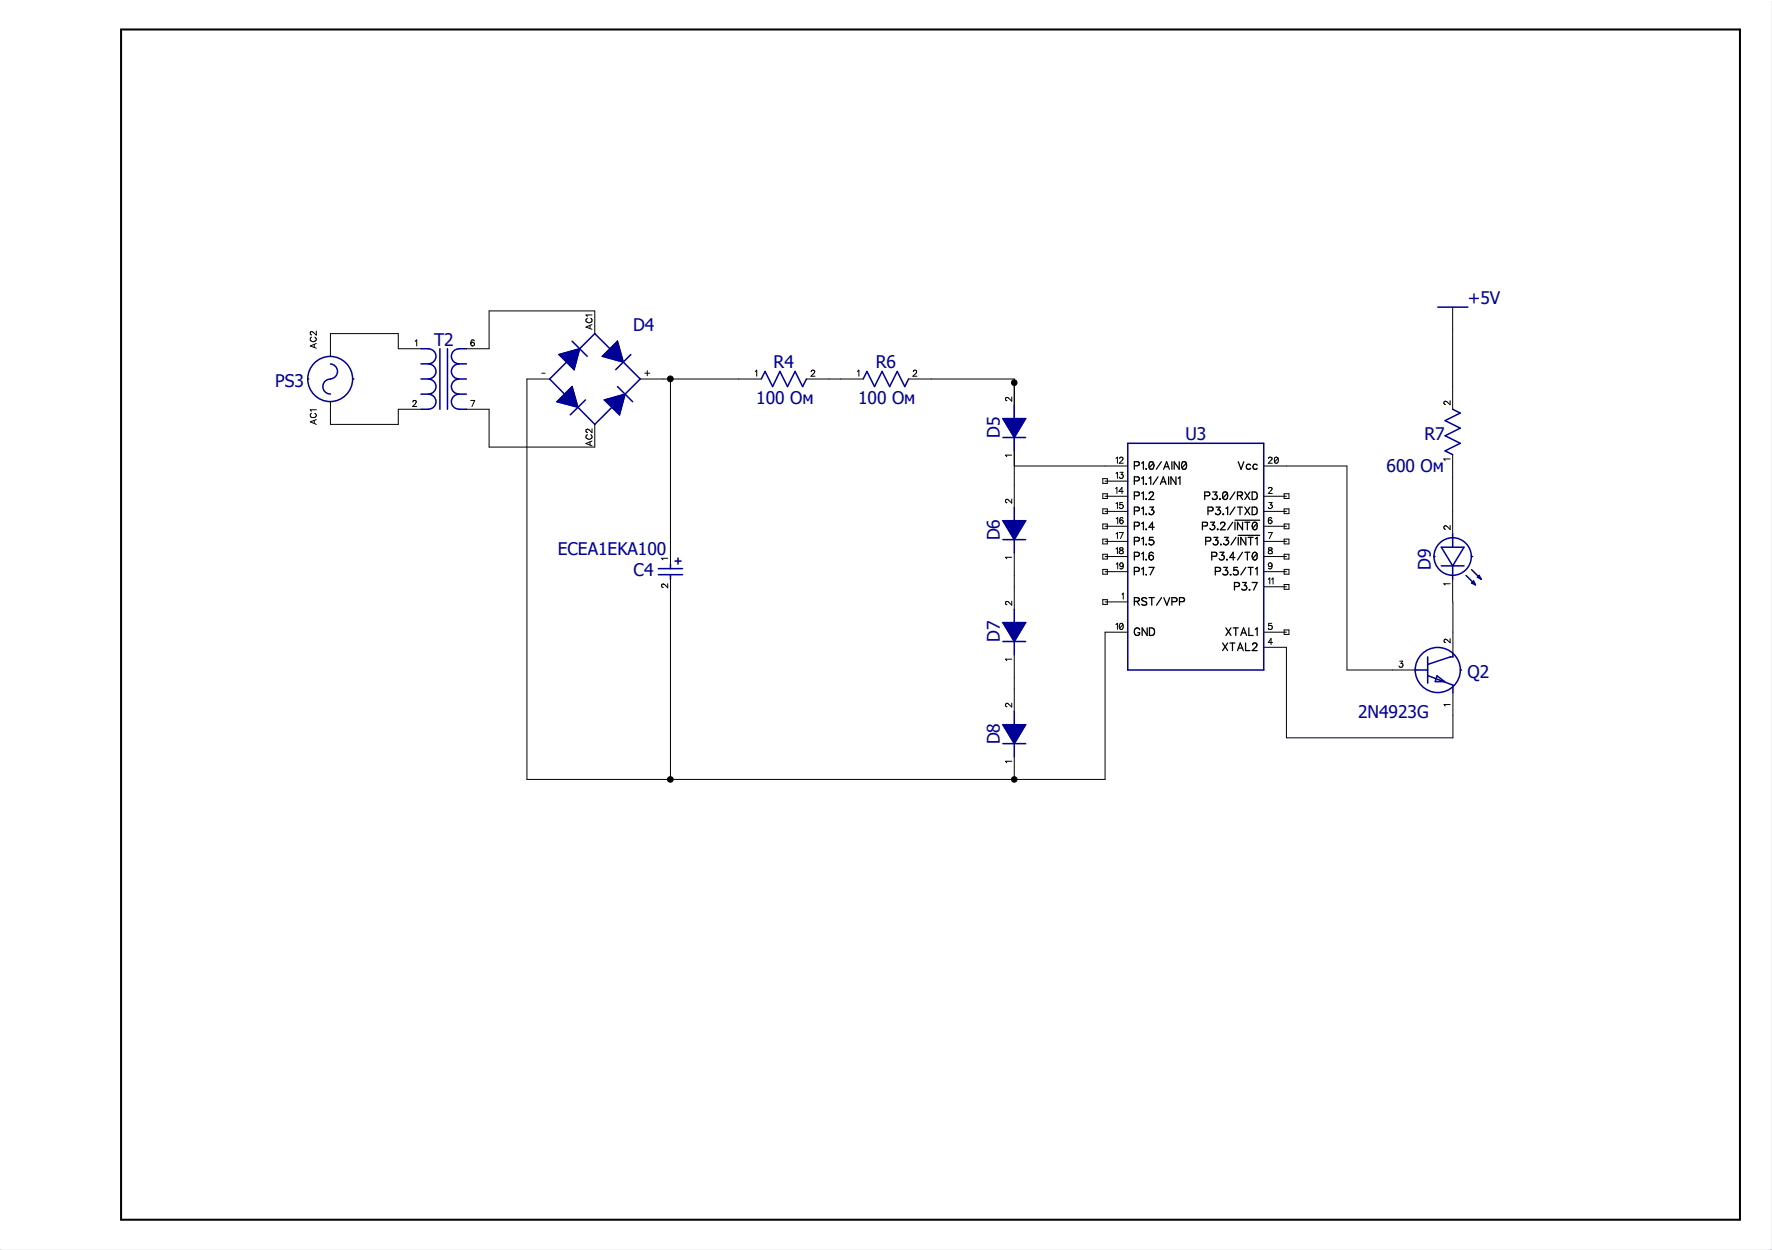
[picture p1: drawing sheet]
<svg xmlns="http://www.w3.org/2000/svg" width="297mm" height="210mm" viewBox="0 0 297 210" stroke-linecap="round" stroke-linejoin="round" font-family="sans-serif">
<g fill="#000" stroke="#000" stroke-width=".17">
<path d="M0 0h297.3v209.8h-297.3z"/>
<circle cx="112.5" cy="63.6" r=".49"/>
<circle cx="170.2" cy="64.3" r=".48"/>
<circle cx="112.5" cy="130.9" r=".48"/>
<circle cx="170.2" cy="130.9" r=".47"/>
</g>
<g fill="#fff" stroke="#fff" stroke-width=".17">
<path d="M0 0h297.3v209.8h-297.3z"/>
<path d="M.3 0h296.7v209.8h-296.7z"/>
</g>
<g fill="none" stroke="#000" stroke-width=".17">
<path d="M52.3 56.6l-.2 .3a.51 .51 0 0 0 .5 .5 .51 .51 0 0 0 .5-.5l-.3-.3M52.7 57.8v.5M53.1 57.7l-1 .4 1 .4M53.1 55.6v.7l-.5-.5-.4-.1-.1 .2v.2l.2 .1M69.7 57.3l.2-.2v1M70.7 58.6h-3.9v-2.6h-11.3v3.8M79.6 57.2l-.2-.1h-.2l-.2 .7M98.6 53.4a.39 .39 0 0 0-.3 .5 .39 .39 0 0 0 .4 .3h.3l.3-.2 .1-.3-.3-.3M99 54.7v.4M99.4 54.5l-1.1 .4 1.1 .4M99.4 52.9h-1.1l.3 .2M99.8 56v-3.8h-17.7v6.4h-3.8"/>
<path d="M243.8 51.6v17.1M52.3 69.4a.41 .41 0 0 0-.2 .6 .41 .41 0 0 0 .6 .1 .37 .37 0 0 0 .4-.3 .37 .37 0 0 0-.3-.4M52.7 70.6v.5M53.1 70.5l-1 .3 1 .5M53.1 68.8h-1l.1 .3M55.5 67.5v3.8h11.3v-2.6h3.9M69.3 67.5l.2-.3 .3 .1v.2l-.1 .3-.4 .5h.6M78.3 68.7h3.8v6.4h17.7v-3.8M79 67.2h.7l-.5 1.1M90.9 62.7h.6M92.2 63.6h-3.8v67.3h97.1v-24.7h3.8M98.6 73a.39 .39 0 0 0-.3 .4 .39 .39 0 0 0 .4 .4h.3l.3-.2 .1-.3-.3-.3"/>
<path d="M99 74.2v.5M99.4 72v.7l-.5-.5-.3-.1-.2 .1-.1 .2 .3 .2M99.4 74.1l-1.1 .4 1.1 .4M107.4 63.6h20.4M108.2 62.7h.9M108.6 62.2v.9M112.5 63.6h.1M112.5 63.6v31.1M126.7 62.4l.3-.2v1M135.3 63.6h9.6M136.1 62.4l.1-.2a.32 .32 0 0 1 .5 .3l-.6 .7h.7M143.9 62.4l.2-.2v1"/>
<path d="M152.5 63.6h17.7v21.6M153.3 62.4l.2-.2h.3v.2l-.1 .3-.5 .5h.7M169.8 76.4h-1.1l.3 .3M169.8 66.7v.7l-.8-.7-.3 .2v.2l.3 .2M170.2 64.3h.1M170.2 78.3h19.1M187.3 76.9l.2-.1v1M187.3 79.5l.2-.2v1M187.9 77l.1-.2h.3l.2 .3-.7 .7h.7M188 79.3h.5l-.3 .4a.34 .34 0 0 1 .3 .3 .34 .34 0 0 1-.3 .4 .34 .34 0 0 1-.4-.3M212.1 78.3h14v34.2h11.4M212.9 77v-.1a.29 .29 0 0 1 .4-.1 .29 .29 0 0 1 .1 .4l-.5 .6h.6"/>
<path d="M214.5 76.9l-.3-.1h-.2l-.1 .4v.4M214.5 76.9v.3a.45 .45 0 0 1-.3 .6l-.3-.2M214.5 76.9l-.6 .7M243.4 67.3v.7l-.5-.5-.4-.1-.2 .1v.3l.3 .1M243.4 77.1h-1.1l.2 .2M243.8 76.3v13.3M112.1 93.8h-1.1l.3 .2M112.1 98v.7l-.5-.5-.5-.1-.1 .3 .3 .3M112.5 97.3v33.6M169.8 83.8v.7l-.6-.6a.29 .29 0 0 0-.5 .2 .29 .29 0 0 0 .3 .3M169.8 93.6h-1.1l.3 .2M170.2 92.8v9.5"/>
<path d="M185.1 80.4h.7v.8h-.7zM185.1 82.9h.7v.8h-.7zM185.1 85.4h.7v.9h-.7zM185.1 88h.7v.8h-.7zM185.1 90.5h.7v.8h-.7zM185.1 93.1h.7v.8h-.7zM185.1 95.6h.7v.8h-.7zM185.5 83.3h3.8M185.5 85.9h3.8M185.5 88.4h3.8M185.5 90.9h3.8M185.5 93.5h3.8"/>
<path d="M185.5 96h3.8M185.5 80.8h3.8M187.2 82l.3-.1v1M187.3 84.6l.2-.2v1M187.3 89.6l.2-.2v1M187.3 92.2l.2-.2v1M187.3 87.1l.3-.2v1M187.3 94.7l.3-.2v1M187.8 89.4h.7l-.5 1M188 92v.3l.4 .2 .1 .3-.2 .2-.5-.2a.59 .59 0 0 1 .6-.5v-.3zM188.3 99.8l.2-.2v1M188.4 84.4h-.4l-.1 .4a.36 .36 0 0 1 .6 .1 .36 .36 0 0 1-.2 .5 .36 .36 0 0 1-.5-.2"/>
<path d="M188.5 87.1l-.1-.1a.27 .27 0 0 0-.2-.1 .27 .27 0 0 0-.2 .2l-.1 .5M188.5 94.9a.45 .45 0 0 1-.4 .6l-.1-.1M188.5 82.5h-.7l.5-.6v1M212.1 83.3h3.8M212.1 85.9h3.8M212.1 88.4h3.8M212.1 90.9h3.8M212.1 93.5h3.8M212.1 96h3.8M212.1 98.5h3.8M212.9 89.4h.6l-.5 1M212.9 97.3l.2-.2v1"/>
<path d="M212.9 82.1a.29 .29 0 0 1 .4-.2 .29 .29 0 0 1 .1 .3l-.5 .7h.6M212.9 92v.3l.6 .4a.36 .36 0 0 1-.2 .3 .36 .36 0 0 1-.4-.2l.1-.3 .5-.3-.1-.2zM212.9 84.4h.6l-.3 .4h.2l.1 .3-.3 .3-.3-.2M213 87.4h.4v.4l-.2 .1h-.2l-.1-.3zM213.4 97.3l.3-.2v1M213.4 87.1l-.3-.2a.52 .52 0 0 0-.2 .7M213.5 94.9a.45 .45 0 0 1-.4 .6l-.2-.1M215.5 82.9h.8v.8h-.8zM215.5 85.4h.8v.9h-.8zM215.5 88h.8v.8h-.8zM215.5 90.5h.8v.8h-.8zM215.5 93.1h.8v.8h-.8z"/>
<path d="M215.5 95.6h.8v.8h-.8zM215.5 98.2h.8v.8h-.8zM243.4 88.2v.7l-.5-.5a.3 .3 0 0 0-.5 0 .3 .3 0 0 0 .2 .5M243.4 98h-1.1l.2 .2M243.8 97.3v3.8M169.8 100.9v.7l-.8-.6-.3 .2v.2l.3 .1M169.8 118.1v.6l-.6-.6a.29 .29 0 0 0-.5 .2 .29 .29 0 0 0 .3 .4M169.8 110.7h-1.1l.3 .2M170.2 110v9.5M185.1 100.7h.7v.8h-.7zM185.5 101.1h3.8M187.3 104.9l.2-.2v1"/>
<path d="M188.5 104.9v.4l-.1 .3h-.4l-.1-.1M188.5 104.9l-.1-.2h-.4a.65 .65 0 0 0-.1 .8M188.5 104.9l-.6 .6M212.1 108.7h3.8v15.2h27.9v-7.6M212.1 106.2h3.8M213.4 104.7h-.5v.4a.36 .36 0 0 1 .5 0 .36 .36 0 0 1 0 .5 .36 .36 0 0 1-.5-.1M213.6 107.9h-.7l.4-.7v1M215.5 105.8h.8v.7h-.8zM234.9 111h.5l-.3 .4a.34 .34 0 0 1 .3 .3 .34 .34 0 0 1-.2 .4 .34 .34 0 0 1-.4-.3M243.4 118.3h-1l.1 .3M243.4 107.3v.6l-.5-.4-.4-.2-.1 .2v.2l.2 .2M243.8 101.1v8.9"/>
<path d="M169.8 127.8h-1.1l.3 .3M170.2 130.9h.1M170.2 127.1v3.8"/>
<circle cx="79.3" cy="57.8" r=".32"/>
<circle cx="188.2" cy="94.8" r=".31"/>
<circle cx="188.2" cy="87.6" r=".3"/>
<circle cx="213.2" cy="94.8" r=".33"/>
</g>
<g fill="none" stroke="#000096" stroke-width=".25">
<path d="M70.7 58.6h1.2a1.25 1.25 0 0 1 1.3 1.2 1.25 1.25 0 0 1-1.3 1.3h-1.2M73.8 58.6v10.1M75.1 58.6v10.1M78.3 58.6h-1.3a1.25 1.25 0 0 0-1.2 1.2 1.25 1.25 0 0 0 1.2 1.3h1.3M93.8 59.5l3.5-.9-.9 3.5zM96 57.3l2.6 2.5M97.3 58.6l2.5-2.6 2.6 2.6M101.1 59.8l2.5-2.5 1 3.5zM105.9 59.5l-2.6 2.6M241.3 51.6h5M51.6 63.6h.1M55.5 63.7a1.25 1.25 0 0 0-1.3 1.2 1.25 1.25 0 0 0 1.3 1.3"/>
<path d="M55.5 61.1a1.25 1.25 0 0 1 1.1 1.3 1.25 1.25 0 0 1-1.1 1.2M59.2 63.6h.1M70.7 63.6l1.2 .1a1.25 1.25 0 0 1 1.3 1.2 1.25 1.25 0 0 1-1.3 1.3h-1.2M70.7 68.7h1.2M71.9 61.1a1.25 1.25 0 0 1 1.3 1.3 1.25 1.25 0 0 1-1.3 1.2M71.9 66.2a1.25 1.25 0 0 1 1.3 1.3 1.25 1.25 0 0 1-1.3 1.2M77 61.1a1.25 1.25 0 0 0-1.2 1.3 1.25 1.25 0 0 0 1.2 1.2M77 66.2a1.25 1.25 0 0 0-1.2 1.3 1.25 1.25 0 0 0 1.2 1.2M77 68.7h1.3M78.3 63.6l-1.3 .1a1.25 1.25 0 0 0-1.2 1.2 1.25 1.25 0 0 0 1.2 1.3h1.3M93.5 67.5l2.5-2.6 1 3.5zM95.1 60.8l-2.9 2.8 2.5 2.6"/>
<path d="M97 68.4l2.8 2.9 2.9-2.9M98.3 67.2l-2.6 2.5M101.4 67.2l3.5-1-.9 3.5zM103.6 64.9l2.6 2.6M104.6 60.8l2.8 2.8-2.5 2.6M127.8 63.6l.6-1.2 1.3 2.5 1.2-2.5 1.3 2.5 1.2-2.5 1.3 2.5 .6-1.3M144.9 63.6l.6-1.2 1.3 2.5 1.2-2.5 1.3 2.5 1.3-2.5 1.2 2.5 .7-1.3M168.3 73.5h3.8M168.3 70.3h3.8l-1.9 3.2zM170.2 68.1v2.2M170.2 73.5v2.2M189.3 74.4h22.8v38.1h-22.8z"/>
<path d="M243.8 68.7l1.3 .7-2.6 1.2 2.6 1.3-2.6 1.3 2.6 1.2-2.6 1.3 1.3 .6M110.5 95.5h4.1M110.5 96.5h4.1M112.5 94.7v.8M112.5 96.5v.8M113.3 94.2h1M113.8 93.7v1M168.3 90.6h3.8M168.3 87.4h3.8l-1.9 3.2zM170.2 85.2v2.2M170.2 90.6v2.2M240.7 93.5h.1"/>
<path d="M241.9 95h3.8M241.9 91.9h3.8l-1.9 3.1zM243.8 89.6v2.3M243.8 95v2.3M246 96.6l1.6 1.6M247 93.5h.1M247 95.7l1.6 1.6M247.3 97.6l.3 .6-.6-.3zM248.2 96.6l.4 .7-.7-.4zM168.3 107.7h3.8M168.3 104.5h3.8l-1.9 3.2zM170.2 102.3v2.2"/>
<path d="M170.2 107.7v2.3M170.2 119.5v2.2M237.5 112.5h.1M237.5 112.5h2.1M239.6 113.4l4.2 1.6v1.3M239.6 110.3v4.4M241.2 113.5l1.2 1h-1.5zM243.8 110v.3h-.4l-3.8 1.3M245.1 112.5h.1M168.3 124.9h3.8M168.3 121.7h3.8l-1.9 3.2zM170.2 124.9v2.2"/>
<circle cx="55.4" cy="63.6" r="3.8"/>
<circle cx="243.8" cy="93.4" r="3.1"/>
<circle cx="241.3" cy="112.5" r="3.8"/>
</g>
<g fill="#000096" stroke="#000096" stroke-width=".17">
<path d="M93.8 59.5l3.5-.9-.9 3.5z"/>
<path d="M101.1 59.8l2.5-2.5 1 3.5z"/>
<path d="M93.5 67.5l2.5-2.6 1 3.5z"/>
<path d="M101.4 67.2l3.5-1-.9 3.5z"/>
<path d="M168.3 70.3h3.8l-1.9 3.2z"/>
<path d="M168.3 87.4h3.8l-1.9 3.2z"/>
<path d="M168.3 104.5h3.8l-1.9 3.2z"/>
<path d="M168.3 121.7h3.8l-1.9 3.2z"/>
</g>
<g fill="none" stroke="#000" stroke-width=".21">
<path d="M190.4 78.2l.7-.1 .1-.1-.1-.4-.7-.1v1.3M191.6 77.8l.3-.3v1.3M192.4 78.7v.1zM193.6 77.8a.42 .42 0 0 0-.6-.2l-.2 .5 .1 .4M193.6 77.8a.61 .61 0 0 1 0 .7 .61 .61 0 0 1-.6 .3l-.1-.3M193.6 77.8l-.7 .7M194.9 77.5l-.8 1.3M195.3 78.8l.5-1.3 .5 1.3M195.5 78.4h.6M196.7 77.5v1.3M197.9 77.5v1.3l-.8-1.3v1.3M199.1 77.8a.45 .45 0 0 0-.6-.2l-.2 .5 .1 .4"/>
<path d="M199.1 77.8v.3a.53 .53 0 0 1-.4 .7h-.2l-.1-.3M199.1 77.8l-.7 .7M207.8 77.5l.5 1.3 .4-1.3M209.9 78.1a.41 .41 0 0 0-.6 0 .41 .41 0 0 0 0 .6 .41 .41 0 0 0 .6-.1M211 78.1l-.1-.1a.42 .42 0 0 0-.6 .1 .42 .42 0 0 0 .1 .6 .42 .42 0 0 0 .6-.1M190.4 80.8l.7-.1 .1-.2-.1-.4h-.7v1.2M190.4 83.2h.7l.1-.4-.1-.1-.7-.1v1.3M190.4 85.8l.7-.1 .1-.3-.1-.2h-.7v1.2M190.4 88.3h.7l.1-.4-.3-.2h-.5v1.3M190.4 90.9l.7-.1 .1-.4-.1-.1-.7-.1v1.3M190.4 93.4h.7l.1-.4-.3-.3h-.5v1.3M190.4 96l.7-.1 .1-.4-.3-.2h-.5v1.2"/>
<path d="M191.6 80.3l.3-.2v1.2M191.6 82.8l.3-.2v1.3M191.6 85.4l.3-.2v1.2M191.6 87.9l.3-.2v1.3M191.6 90.4l.3-.2v1.3M191.6 93l.3-.3v1.3M191.6 95.5l.3-.2v1.2M192.3 81.3h.1zM192.3 83.8l.1 .1zM192.3 86.3l.1 .1zM192.3 88.9l.1 .1zM192.3 91.4l.1 .1z"/>
<path d="M192.3 94h.1zM192.3 96.5h.1zM192.8 95.3h.9l-.7 1.2M192.8 80.3l.3-.2v1.2M192.9 82.9l.2-.3h.3l.2 .2-.1 .3-.7 .8h.9M193 85.2h.6l-.3 .4a.42 .42 0 0 1 .4 .5 .42 .42 0 0 1-.6 .3l-.3-.2M193.5 90.2h-.5l-.1 .5a.46 .46 0 0 1 .7 .2 .46 .46 0 0 1-.5 .6l-.3-.2M193.5 92.9a.34 .34 0 0 0-.5-.1l-.1 .2-.1 .6M193.7 88.5h-.9l.6-.8v1.3M194.4 80.1l-.9 1.2M194.7 81.3l.5-1.2 .5 1.2M194.9 80.9h.6"/>
<path d="M196.1 80.1v1.2M197.4 80.1v1.2l-.9-1.2v1.2M197.7 80.3l.3-.2v1.2M201.8 88.3h.7l.1-.2v-.3l-.8-.1v1.3M202.2 83.2h.8v-.5l-.3-.1h-.5v1.3M202.4 90.9l.7-.1 .1-.1v-.4l-.8-.1v1.3M202.7 85.8l.8-.1v-.4l-.2-.1h-.6v1.2M203.2 87.7h.6l-.3 .5a.43 .43 0 0 1 .3 .6 .43 .43 0 0 1-.8-.1M203.4 93.4h.5a.34 .34 0 0 0 .3-.2 .34 .34 0 0 0 0-.3l-.3-.2h-.5v1.3M203.5 82.6h.7l-.3 .5a.42 .42 0 0 1 .3 .7 .42 .42 0 0 1-.7-.2M203.7 90.2h.7l-.4 .5a.43 .43 0 0 1 .3 .7 .43 .43 0 0 1-.7-.1M204 96l.7-.1 .2-.4-.4-.2h-.5v1.2"/>
<path d="M204.1 85.2h.7l-.4 .4a.43 .43 0 0 1 .3 .7 .43 .43 0 0 1-.7-.1M204.3 88.9h.1l-.1 .1zM204.7 83.8h.1l-.1 .1zM204.7 92.7h.7l-.4 .5h.2a.44 .44 0 0 1 .1 .8 .44 .44 0 0 1-.7-.2M204.9 88l.2-.3 .4 .1v.4l-.7 .8h.9M204.9 91.4v.1zM205.2 86.3h.2l-.1 .1zM205.4 95.3h.6l-.3 .5h.3l.1 .3a.46 .46 0 0 1-.3 .4 .46 .46 0 0 1-.6-.2M205.5 90.2h.6l-.3 .5a.42 .42 0 0 1 .4 .5 .42 .42 0 0 1-.5 .3l-.3-.2M205.7 85.4l.3-.2v1.2M205.9 94h.1h-.1zM206 82.8l-.1-.1h-.5l-.2 .1v.8"/>
<path d="M206 82.8v.4a.53 .53 0 0 1-.4 .7l-.4-.3M206 82.8l-.8 .8M206.5 96.5h.1zM206.9 87.7l-.9 1.3M207.2 98.5l.7-.1 .1-.3-.3-.3h-.5v1.3M207.3 82.6l-.9 1.3M207.3 85.2l-.9 1.2M207.3 87.7v1.3M207.3 87.4h4.1M207.3 93.6h-.9l.6-.9v1.3M207.4 90.2l-.8 1.3M207.7 83.2h.7l.1-.4-.3-.2h-.5v1.3"/>
<path d="M207.7 85.2h.8M207.7 95.3h-.6v.5a.45 .45 0 0 1 .6 .1 .45 .45 0 0 1-.1 .6 .45 .45 0 0 1-.6-.2M207.8 90.2v1.3M207.8 89.9h3.6M208.1 83.2l.4 .7M208.1 85.2v1.2M208.5 87.7v1.3l-.8-1.3v1.3M208.5 92.7l-.8 1.3M208.5 97.8h.7l-.4 .5 .3 .1 .2 .2a.46 .46 0 0 1-.4 .5 .46 .46 0 0 1-.5-.2M208.9 82.6l.9 1.3M208.9 85.2l.9 1.2M208.9 87.7h.9"/>
<path d="M208.9 92.7h.9M209.1 90.2v1.3l-.9-1.3v1.3M209.1 95.3l-.9 1.2M209.3 87.7v1.3M209.3 92.7v1.3M209.5 90.2h.8M209.5 95.3h.8M209.6 99h.2zM209.8 82.6l-.9 1.3M209.8 85.2l-.9 1.2M209.9 90.2v1.3M209.9 95.3v1.2"/>
<path d="M210.1 82.6h.5a.68 .68 0 0 1 .4 .6 .68 .68 0 0 1-.4 .7h-.5zM210.1 85.2h.5a.68 .68 0 0 1 .4 .6 .68 .68 0 0 1-.4 .6h-.5zM210.1 97.8h.9l-.6 1.3M210.7 90.4l.3-.2v1.3M210.7 95.5l.3-.2v1.2M210.9 87.9l-.1-.2h-.4a.9 .9 0 0 0-.2 1M210.9 93a.38 .38 0 0 0-.3-.3 .38 .38 0 0 0-.4 .3l-.1 .3 .1 .5M210.9 87.9l.1 .3a.53 .53 0 0 1-.5 .8l-.3-.3M210.9 93l.1 .3a.55 .55 0 0 1-.5 .7l-.3-.2M210.9 87.9l-.7 .8M210.9 93l-.7 .8M190.4 101h.5l.2-.1 .1-.3-.3-.2h-.5v1.2"/>
<path d="M190.8 101l.4 .6M191.3 105.7l-.1-.1a.57 .57 0 0 0-.7 0 .57 .57 0 0 0-.1 .8 .43 .43 0 0 0 .5 .3 .43 .43 0 0 0 .4-.5h-.3M192.4 100.6a.47 .47 0 0 0-.4-.3 .47 .47 0 0 0-.4 .4l.1 .2 .6 .2a.3 .3 0 0 1 .1 .3 .3 .3 0 0 1-.2 .2h-.5l-.1-.1M192.5 105.4v1.3l-.8-1.3v1.3M192.8 100.4h.9M192.9 105.4a.71 .71 0 0 1 .8 .3l.1 .5-.2 .3-.3 .2h-.4zM193.3 100.4v1.2M194.9 100.4l-.8 1.2M195.3 100.4l.5 1.2 .5-1.2M196.7 101h.5a.34 .34 0 0 0 .3-.2 .34 .34 0 0 0 0-.3l-.3-.1h-.5v1.2M198 101h.7l.1-.4-.3-.2h-.5v1.2M205.2 108l.8 1.2"/>
<path d="M205.7 105.4l.9 1.3M206 108l-.8 1.2M206.4 108h.9M206.6 105.4l-.9 1.3M206.8 108v1.2M207 105.4h.8M207.4 105.4v1.3M207.7 109.2l.5-1.2 .5 1.2M207.9 108.8h.5M208.2 106.7l.5-1.3 .5 1.3M208.4 106.3h.6M209 108v1.2h.8"/>
<path d="M209.6 105.4v1.3h.7M210.2 108.3a.37 .37 0 0 1 .6-.3 .37 .37 0 0 1 0 .7l-.7 .5h.9M210.7 105.7l.3-.3v1.3"/>
<circle cx="193.2" cy="93.6" r=".39"/>
</g>
<path d="M20.3 5h271.7v199.8h-271.7z" fill="none" stroke="#000" stroke-width=".34"/>
<g font-size="2.9" fill="#000096">
<text x="246.3" y="51">+5V</text>
<text x="72.9" y="58.1">T2</text>
<text x="106.3" y="55.5">D4</text>
<text x="46.2" y="64.9">PS3</text>
<text x="129.8" y="61.9">R4</text>
<text x="147" y="61.9">R6</text>
<text x="126.9" y="67.8">100 Ом</text>
<text x="144" y="67.8">100 Ом</text>
<text x="167.8" y="73.6" transform="rotate(-90 167.8 73.6)">D5</text>
<text x="199" y="73.9">U3</text>
<text x="239.1" y="73.8">R7</text>
<text x="232.7" y="79.3">600 Ом</text>
<text x="93.6" y="93.2">ECEA1EKA100</text>
<text x="167.8" y="90.7" transform="rotate(-90 167.8 90.7)">D6</text>
<text x="240.2" y="95.7" transform="rotate(-90 240.2 95.7)">D9</text>
<text x="106.3" y="96.8">C4</text>
<text x="167.8" y="107.9" transform="rotate(-90 167.8 107.9)">D7</text>
<text x="246.3" y="113.8">Q2</text>
<text x="167.8" y="125" transform="rotate(-90 167.8 125)">D8</text>
<text x="227.9" y="120.6">2N4923G</text>
</g>
<g font-size="2.1">
<text x="190.3" y="79.2">P1.0/AIN0</text>
<text x="190.3" y="81.7">P1.1/AIN1</text>
<text x="207.7" y="79.2">Vcc</text>
<text x="190.3" y="84.3">P1.2</text>
<text x="190.3" y="86.8">P1.3</text>
<text x="190.3" y="89.3">P1.4</text>
<text x="201.7" y="89.3">P3.2/~INT0~</text>
<text x="202.1" y="84.3">P3.0/RXD</text>
<text x="202.6" y="86.8">P3.1/TXD</text>
<text x="190.3" y="91.9">P1.5</text>
<text x="190.3" y="94.4">P1.6</text>
<text x="202.2" y="91.9">P3.3/~INT1~</text>
<text x="203.3" y="94.4">P3.4/T0</text>
<text x="190.3" y="97">P1.7</text>
<text x="203.9" y="97">P3.5/T1</text>
<text x="207.1" y="99.5">P3.7</text>
<text x="190.3" y="102">RST/VPP</text>
<text x="190.3" y="107.1">GND</text>
<text x="205.6" y="107.1">XTAL1</text>
<text x="205.1" y="109.6">XTAL2</text>
</g>
<g font-size="1.7">
<text x="53.4" y="58.5" transform="rotate(-90 53.4 58.5)">AC2</text>
<text x="69.6" y="58.4">1</text>
<text x="78.9" y="58.4">6</text>
<text x="99.7" y="55.4" transform="rotate(-90 99.7 55.4)">AC1</text>
<text x="90.8" y="63.5">-</text>
<text x="108.1" y="63.5">+</text>
<text x="126.7" y="63.5">1</text>
<text x="136" y="63.5">2</text>
<text x="143.8" y="63.5">1</text>
<text x="153.1" y="63.5">2</text>
<text x="53.4" y="71.3" transform="rotate(-90 53.4 71.3)">AC1</text>
<text x="69.2" y="68.6">2</text>
<text x="78.9" y="68.6">7</text>
<text x="170.1" y="67.4" transform="rotate(-90 170.1 67.4)">2</text>
<text x="243.7" y="68.1" transform="rotate(-90 243.7 68.1)">2</text>
<text x="99.7" y="74.9" transform="rotate(-90 99.7 74.9)">AC2</text>
<text x="170.1" y="76.8" transform="rotate(-90 170.1 76.8)">1</text>
<text x="243.7" y="77.4" transform="rotate(-90 243.7 77.4)">1</text>
<text x="187.2" y="83.2">14</text>
<text x="187.2" y="78.1">12</text>
<text x="187.2" y="80.6">13</text>
<text x="212.8" y="83.2">2</text>
<text x="212.8" y="78.1">20</text>
<text x="170.1" y="84.6" transform="rotate(-90 170.1 84.6)">2</text>
<text x="187.2" y="85.7">15</text>
<text x="187.2" y="88.2">16</text>
<text x="212.8" y="85.7">3</text>
<text x="212.8" y="88.2">6</text>
<text x="243.7" y="89" transform="rotate(-90 243.7 89)">2</text>
<text x="112.4" y="94.1" transform="rotate(-90 112.4 94.1)">1</text>
<text x="170.1" y="93.9" transform="rotate(-90 170.1 93.9)">1</text>
<text x="187.2" y="90.8">17</text>
<text x="187.2" y="93.3">18</text>
<text x="187.2" y="95.9">19</text>
<text x="212.8" y="90.8">7</text>
<text x="212.8" y="93.3">8</text>
<text x="212.8" y="95.9">9</text>
<text x="112.4" y="98.8" transform="rotate(-90 112.4 98.8)">2</text>
<text x="170.1" y="101.7" transform="rotate(-90 170.1 101.7)">2</text>
<text x="188.2" y="100.9">1</text>
<text x="212.8" y="98.4">11</text>
<text x="243.7" y="98.3" transform="rotate(-90 243.7 98.3)">1</text>
<text x="187.2" y="106">10</text>
<text x="212.8" y="106">5</text>
<text x="170.1" y="111" transform="rotate(-90 170.1 111)">1</text>
<text x="212.8" y="108.5">4</text>
<text x="234.7" y="112.4">3</text>
<text x="243.7" y="108" transform="rotate(-90 243.7 108)">2</text>
<text x="170.1" y="118.8" transform="rotate(-90 170.1 118.8)">2</text>
<text x="243.7" y="118.6" transform="rotate(-90 243.7 118.6)">1</text>
<text x="170.1" y="128.1" transform="rotate(-90 170.1 128.1)">1</text>
</g>
</svg>
